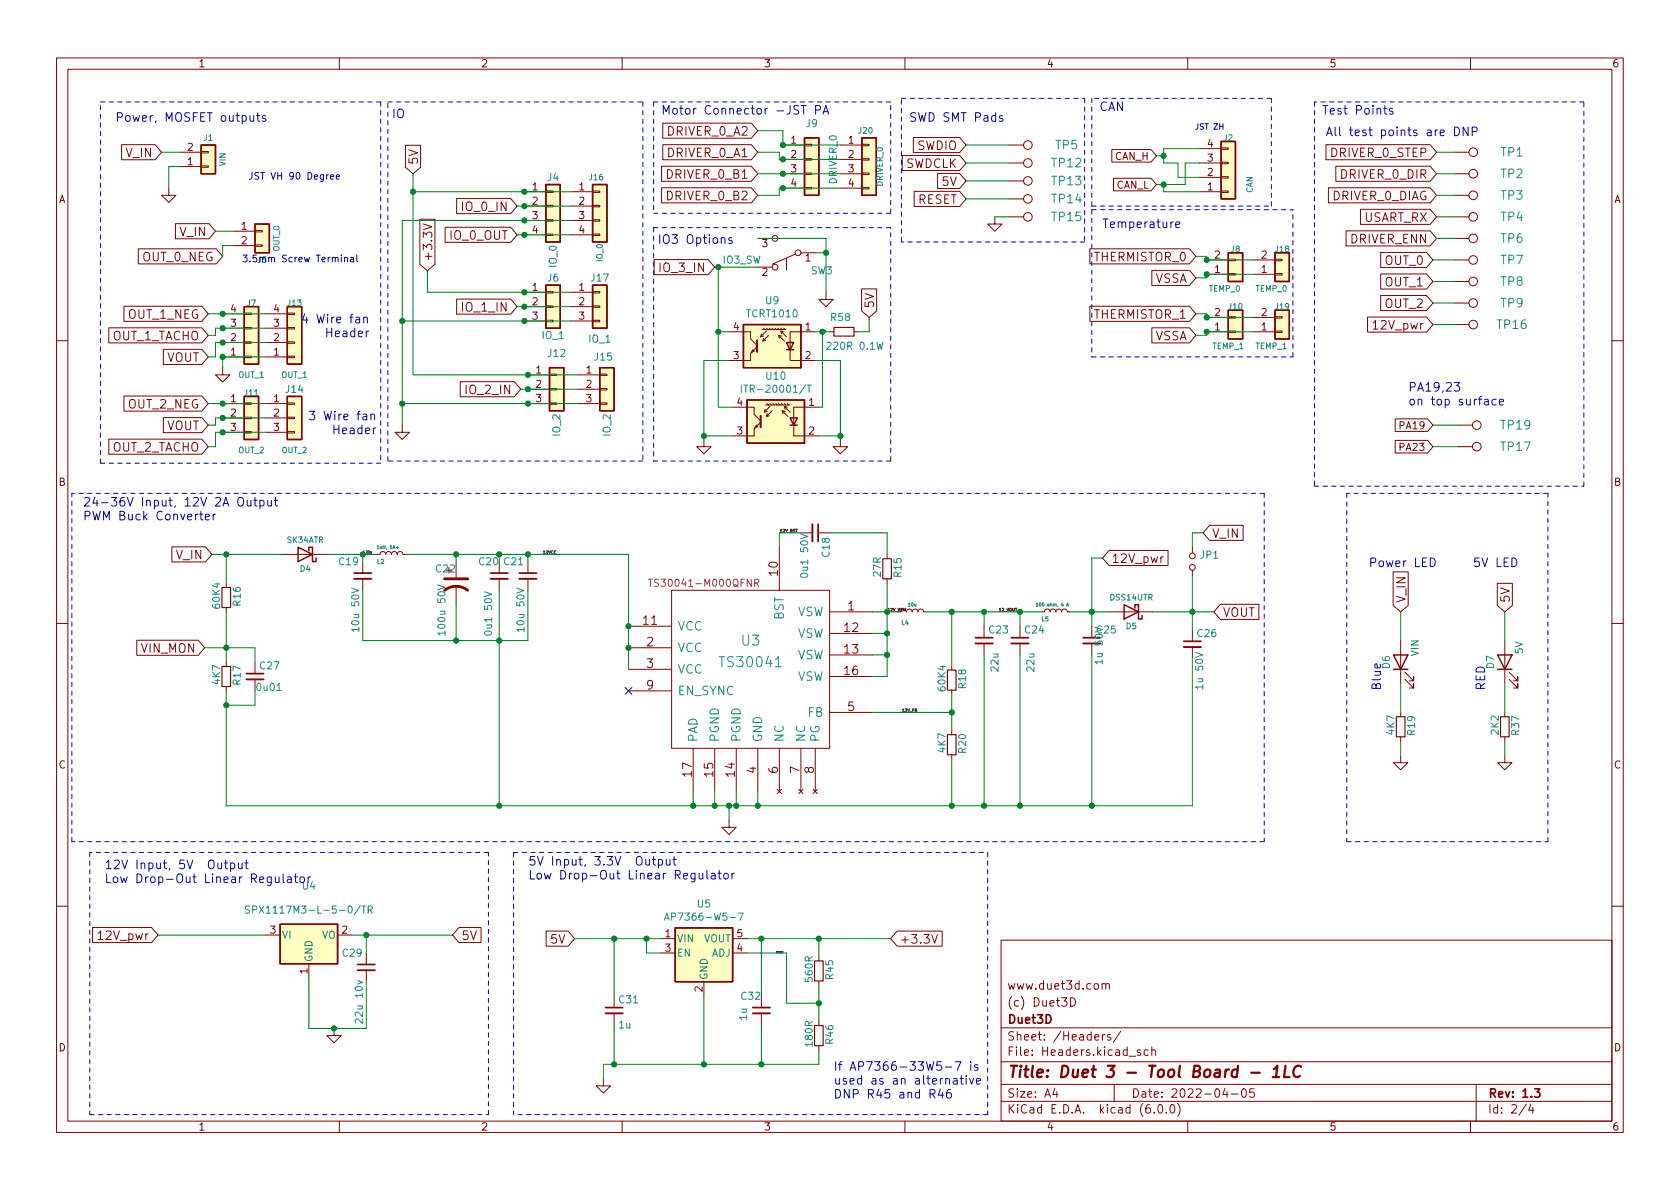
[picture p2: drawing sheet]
<svg xmlns="http://www.w3.org/2000/svg" width="297mm" height="210mm" viewBox="0 0 297 210" stroke-linecap="round" stroke-linejoin="round" font-family="sans-serif">
<g fill="none" stroke="#840000" stroke-width=".18">
<path d="M10 10.2h277v190.1h-277zM12 12.2h273v186.1h-273zM60 10.2v2M110 10.2v2M160 10.2v2M210 10.2v2M260 10.2v2M21.5 25.6h5.9l1.2 1.3-1.2 1.4h-5.9zM29.8 33.3v1.2h1.3l-1.3 1.3-1.2-1.3h1.2M31 39.6h6l1.1 1.3-1.1 1.3h-6zM31.7 29.5h3.9M31.7 26.9h3.9"/>
<path d="M35.6 26.8h1.2v.2h-1.2zM35.6 29.3h1.2v.3h-1.2zM71.7 25.7h2.7v3.9l-1.4 1.1-1.3-1.1zM74.2 38.8h2.7v7.9l-1.3 1.2-1.4-1.2zM74.8 39.6l1.6 .5-1.6 .5M80.7 35.1h9.6l1.1 1.3-1.1 1.4h-9.6zM92.7 33.9h3.8M92.7 36.4h3.8M92.7 39h3.8M96.5 38.9h1.3v.2h-1.3zM96.5 36.3h1.3v.3h-1.3zM96.5 33.8h1.3v.2h-1.3z"/>
<path d="M101 33.9h3.8M101 36.4h3.8M101 39h3.8M104.8 38.9h1.2v.2h-1.2zM104.8 36.3h1.2v.3h-1.2zM104.8 33.8h1.2v.2h-1.2zM117 29.4h15.8l1.2 1.3-1.2 1.4h-15.8zM117 33.2h15.8l1.2 1.3-1.2 1.4h-15.8zM117.2 25.6h15.6l1.2 1.3-1.2 1.4h-15.6zM117.2 21.8h15.6l1.2 1.3-1.2 1.3h-15.6zM138.4 30.7h3.8M138.4 25.6h3.8"/>
<path d="M138.4 28.2h3.8M138.4 33.3h3.8M142.2 33.1h1.3v.3h-1.3zM142.2 30.6h1.3v.3h-1.3zM142.2 28.1h1.3v.2h-1.3zM142.2 25.5h1.3v.3h-1.3zM148.6 30.7h3.8M148.6 25.6h3.8M148.6 28.2h3.8M148.6 33.3h3.8M152.4 33.1h1.3v.3h-1.3zM152.4 30.6h1.3v.3h-1.3z"/>
<path d="M152.4 28.1h1.3v.2h-1.3zM152.4 25.5h1.3v.3h-1.3zM159.5 27.5h10.2l1.1 1.3-1.1 1.4h-10.2zM161.5 24.3h8.2l1.1 1.3-1.1 1.4h-8.2zM161.6 33.8h8.1l1.1 1.4-1.1 1.3h-8.1zM165.8 30.7h3.9l1.1 1.3-1.1 1.3h-3.9zM175.9 38.3v1.3h1.3l-1.3 1.3-1.3-1.3h1.3M178.4 38.3h2.6M178.4 25.6h2.6M178.4 32h2.6M178.4 35.2h2.6M178.4 28.8h2.6"/>
<path d="M196.6 26.4h6.9l1 1.2-1 1.1h-6.9zM196.9 31.5h6.6l1 1.1-1 1.1h-6.6zM212.1 28.8h3.8M212.1 33.9h3.8M212.1 31.4h3.8M212.1 26.3h3.8M215.9 26.2h1.3v.2h-1.3zM215.9 28.7h1.3v.3h-1.3zM215.9 31.2h1.3v.3h-1.3zM215.9 33.8h1.3v.2h-1.3zM234.4 25.6h18.5l1.1 1.3-1.1 1.4h-18.5zM234.9 33.2h18l1.1 1.3-1.1 1.4h-18z"/>
<path d="M236.2 29.4h16.7l1.1 1.3-1.1 1.4h-16.7zM240.5 37h12.4l1.1 1.3-1.1 1.4h-12.4zM257.2 34.5h2.5M257.2 30.7h2.5M257.2 38.3h2.5M257.2 26.9h2.5M19.2 58h16.5l1.1 1.3-1.1 1.3h-16.5zM21.9 54.2h13.8l1.1 1.3-1.1 1.3h-13.8zM24.5 44h13.7l1.2 1.3-1.2 1.4h-13.7zM39.4 58h3.8M39.4 55.5h3.8M41.3 40.9h3.8"/>
<path d="M41.3 43.4h3.8M43.2 55.4h1.2v.2h-1.2zM43.2 57.9h1.2v.3h-1.2zM45.1 43.3h1.3v.3h-1.3zM45.1 40.8h1.3v.2h-1.3zM47 58h3.8M47 55.5h3.8M50.8 55.4h1.3v.2h-1.3zM50.8 57.9h1.3v.3h-1.3zM78.7 40.2h11.6l1.1 1.3-1.1 1.4h-11.6zM80.7 52.9h9.6l1.1 1.3-1.1 1.4h-9.6zM92.7 41.5h3.8"/>
<path d="M92.7 51.7h3.8M92.7 54.2h3.8M92.7 56.8h3.8M96.5 41.4h1.3v.3h-1.3zM96.5 56.6h1.3v.3h-1.3zM96.5 54.1h1.3v.3h-1.3zM96.5 51.6h1.3v.2h-1.3zM101 41.5h3.8M101 51.7h3.8M101 54.2h3.8M101 56.8h3.8M104.8 41.4h1.2v.3h-1.2z"/>
<path d="M104.8 56.6h1.2v.3h-1.2zM104.8 54.1h1.2v.3h-1.2zM104.8 51.6h1.2v.2h-1.2zM115.7 45.9h9.5l1.2 1.3-1.2 1.4h-9.5zM128.9 58.7h3.8v1.2l1.2 1.2M134 42.2h2.5M134 47.2h2.5M134.7 58.3h4.2M135 58l.3 .3M135 59.4l-.5 .2M135.5 58.5l-1 1.1 .1-.6M135.5 58l.3 .3"/>
<path d="M135.9 59.3l-1 1 .1-.5M136 58l.3 .3M136.5 58l.3 .3M137 58l.3 .3M137.5 58l.3 .3M137.7 59.3l.1 .5M138 58l.3 .3M138 58.5l.2 .5M138.2 59.4l-.5-.1 1 1M138.6 58.7l-.6-.2 1.1 1.1M138.6 58l.2 .3M139.1 45.7v2"/>
<path d="M140.6 45l-4.1 1.7M141.6 44.7h2.5M144.1 58.7h-4.4v5h4.4M146 51.7v1.3h1.3l-1.3 1.2-1.2-1.2h1.2M146.7 58.7h.7M151 58.7h.8M152.3 51.1h2.7v3.9l-1.3 1.1-1.4-1.1zM192.7 54.2h17.6l1.2 1.3-1.2 1.3h-17.6zM192.7 44h17.6l1.2 1.3-1.2 1.4h-17.6zM203.7 58h6.6l1.2 1.3-1.2 1.3h-6.6zM203.7 47.8h6.6l1.2 1.3-1.2 1.4h-6.6zM213.4 46h3.8"/>
<path d="M213.4 48.5h3.8M213.4 58.7h3.8M213.4 56.1h3.8M217.2 45.8h1.2v.3h-1.2zM217.2 48.4h1.2v.2h-1.2zM217.2 56h1.2v.3h-1.2zM217.2 58.5h1.2v.3h-1.2zM221.6 46h3.8M221.6 48.5h3.8M221.6 58.7h3.8M221.6 56.1h3.8M225.4 45.8h1.3v.3h-1.3z"/>
<path d="M225.4 48.4h1.3v.2h-1.3zM225.4 56h1.3v.3h-1.3zM225.4 58.5h1.3v.3h-1.3zM238 40.8h14.9l1.1 1.4-1.1 1.3h-14.9zM241.8 56.1h10.4l1.2 1.3-1.2 1.3h-10.4zM244.1 52.3h8.1l1.2 1.3-1.2 1.3h-8.1zM244.1 48.4h8.1l1.2 1.4-1.2 1.3h-8.1zM244.1 44.6h8.1l1.2 1.4-1.2 1.3h-8.1zM257.2 42.2h2.5M257.2 53.6h2.5M257.2 57.4h2.5M257.2 49.8h2.5"/>
<path d="M257.2 46h2.5M10 60.2h2M19.2 77.7h16.5l1.1 1.3-1.1 1.3h-16.5zM21.9 70h13.8l1.1 1.4-1.1 1.3h-13.8zM28.9 61.8h6.8l1.1 1.3-1.1 1.3h-6.8zM28.9 73.8h6.8l1.1 1.4-1.1 1.3h-6.8zM39.4 65v1.3h1.2l-1.2 1.3-1.3-1.3h1.3M39.4 71.4h3.8M39.4 73.9h3.8M39.4 76.4h3.8M39.4 63.1h3.8M39.4 60.6h3.8"/>
<path d="M43.2 76.3h1.2v.3h-1.2zM43.2 73.8h1.2v.2h-1.2zM43.2 71.2h1.2v.3h-1.2zM43.2 60.4h1.2v.3h-1.2zM43.2 63h1.2v.2h-1.2zM47 71.4h3.8M47 73.9h3.8M47 76.4h3.8M47 63.1h3.8M47 60.6h3.8M50.8 76.3h1.3v.3h-1.3zM50.8 73.8h1.3v.2h-1.3z"/>
<path d="M50.8 71.2h1.3v.3h-1.3zM50.8 60.4h1.3v.3h-1.3zM50.8 63h1.3v.2h-1.3zM71.1 75.2v1.2h1.3l-1.3 1.3-1.3-1.3h1.3M81.4 67.5h9.5l1.2 1.3-1.2 1.4h-9.5zM93.3 71.4h3.9M93.3 66.3h3.9M93.3 68.8h3.9M97.2 71.2h1.2v.3h-1.2zM97.2 68.7h1.2v.3h-1.2zM97.2 66.2h1.2v.2h-1.2zM102.2 71.4h3.8"/>
<path d="M102.2 66.3h3.8M102.2 68.8h3.8M106 71.2h1.3v.3h-1.3zM106 68.7h1.3v.3h-1.3zM106 66.2h1.3v.2h-1.3zM124.5 77.7v1.3h1.2l-1.2 1.3-1.3-1.3h1.3M129.5 72h3.8v1.3l1.2 1.1M133.1 61.8l.2 .3-.5 .3zM133.7 75.2l.3 .2-.5 .3zM133.9 61.3l-1.2 1.2v1.2h-3.8M134.5 74.7l-1.2 1.1v1.3h-3.8M135.4 71.6h4.2"/>
<path d="M135.4 60.2l-.5 .1M135.6 71.4l.3 .2M135.6 72.8l-.5 .1M136 73.5l-.5 .2M136.1 71.9l-1 1 .2-.5M136.1 71.4l.3 .2M136.5 72.6l-1 1.1 .1-.6M136.7 71.4l.2 .2M137.2 71.4l.2 .2M137.7 71.4l.2 .2M138.2 71.4l.2 .2M138.3 72.6l.1 .5"/>
<path d="M138.7 71.4l.2 .2M138.7 71.9l.1 .5M138.8 72.8l-.5-.2 1 1.1M139.2 72l-.5-.1 1 1M139.2 71.4l.2 .2M144.8 72h-4.5v5.1h4.5M148.6 77.7v1.3h1.3l-1.3 1.3-1.3-1.3h1.3M246.7 77.9h5.7l1 1.1-1 1.1h-5.7zM246.7 74.1h5.7l1 1.1-1 1.1h-5.7zM257.8 75.2h2.5M257.8 79h2.5M285 60.2h2"/>
<path d="M30.4 96.7h5.9l1.2 1.3-1.2 1.4h-5.9zM50.2 98h7.6M64.1 99.3v2M66.7 98h.5l.1-.3 .4-.2 .3 .2 .2 .3 .1-.3 .3-.2 .4 .1 .2 .4 .2-.4 .5-.1 .2 .2 .1 .3 .2-.3 .3-.2 .4 .2 .1 .3h.6M80.6 99.3v2.8M88.3 99.3v2M93.3 99.3v2M137.8 96.8v7.6M141.6 94.2h2M144.7 94.2h2M156.8 98v.8M196.1 97.3h10.4v2.7h-10.4l-1.2-1.3z"/>
<path d="M205.7 98.5h-.3l-.1 .2M210.8 96.8v1M213.9 92.9h5.9v2.7h-5.9l-1.2-1.4zM10 110.2h2M24.2 113.2h10.9l1.1 1.3-1.1 1.4h-10.9zM40 103.1v.8M40 107.4v.8M40 117.1v.8M45.1 117.1v2M64.1 102.4v2M80.6 103.6v3.3M88.3 102.4v2"/>
<path d="M93.3 102.4v2M111.1 110.7h7.6M111.1 114.5h7.6M111.1 118.4h7.6M118.7 104.4h28v27.9h-28zM146.7 108.2h7.6M146.7 112h7.6M146.7 115.8h7.6M146.7 119.6h7.6M156.8 102.4v.7M160.3 108.2l.1-.3 .3-.2 .4 .1 .2 .4 .2-.4 .4-.1 .3 .2 .1 .3 .2-.4 .3-.1 .4 .1 .1 .4h.5M168.3 117.7v.8"/>
<path d="M174 110.7v2.1M174 113.8v2M180.3 110.7v2.1M180.3 113.8v2M184.1 108.2h.6l.1-.4 .4-.1 .3 .1 .2 .4 .1-.3 .3-.2 .4 .1 .2 .4 .2-.4 .4-.1 .3 .2 .1 .3 .2-.4 .3-.1 .4 .1 .1 .4h.5M193 110.7v2.1M193 113.8v2M196.2 108.2h7.6M210.8 100.8v1M210.8 111.4v2M210.8 114.4v2.1M215.8 106.9h6.8v2.6h-6.8l-1.2-1.3z"/>
<path d="M246.3 101.1h2.7v6l-1.4 1.1-1.3-1.1zM247.6 113.3v7.6M248.4 118.9l1.5 1.5v-.8v.8h-.7M264.7 103.2h2.7v3.9l-1.3 1.1-1.4-1.1zM266.1 113.3v7.6M266.8 118.9l1.6 1.5v-.8v.8h-.8M285 110.2h2M40 121.4v.8M45.1 120.1v2.1M111.1 122.2h7.6M122.6 132.3v7.6M126.4 132.3v7.6"/>
<path d="M130.2 132.3v7.6M134 132.3v7.6M137.4 139.6l.8 .7M137.8 132.3v7.6M138.2 139.6l-.8 .7M141.2 139.6l.8 .7M141.6 132.3v7.6M142 139.6l-.8 .7M143.8 139.6l.7 .7M144.1 132.3v7.6M144.5 139.6l-.7 .7M146.7 126h7.6"/>
<path d="M168.3 122v.8M168.3 129.2v.7M168.3 133.5v.7M247.6 133.6v1.3h1.3l-1.3 1.2-1.2-1.2h1.2M247.6 126v.7M247.6 130.3v.8M248.4 120.1l1.5 1.6v-.8v.8h-.7M266.1 133.6v1.3h1.2l-1.2 1.2-1.3-1.2h1.3M266.1 126v.7M266.1 130.3v.8M266.8 120.1l1.6 1.6v-.8v.8h-.8M128.9 145v1.3h1.3l-1.3 1.3-1.3-1.3h1.3"/>
<path d="M10 160.2h2M16.4 164h10.4l1.1 1.3-1.1 1.4h-10.4zM47 165.3h2.5M54.6 170.4v2.6M59.7 165.3h2.5M64.8 168.5v2.1M64.8 171.6v2M81.2 164h3.9v2.7h-3.9l-1.2-1.4zM96.6 164.6h3.9l1.1 1.4-1.1 1.3h-3.9zM108.6 176.1v2.1M108.6 179.2v2M116.8 166h2.6"/>
<path d="M116.8 168.5h2.6M124.5 173.6v2.5M129.5 166h2.6M129.5 168.5h2.6M134.6 176.1v2.1M134.6 179.2v2M144.8 169.2v.7M144.8 173.5v.7M158.6 164.6h8v2.7h-8l-1.1-1.3zM164.7 165.3l.5 1.5 .6-1.5M177 166.3h108v32h-108zM189.3 176.4a.76 .76 0 0 1 .9 .8 .76 .76 0 0 1-.9 .7z"/>
<path d="M194.9 174.1l.2-.2 .3 .1 .1 .9M194.9 173.9v1M195.5 174.1l.2-.2 .4 .1v.9M285 160.2h2M59.1 181.9v1.2h1.2l-1.2 1.3-1.3-1.3h1.3M60 198.3v2M106.7 190.7v1.3h1.2l-1.2 1.3-1.3-1.3h1.3M110 198.3v2M144.8 180.6v.8M144.8 184.9v.8M160 198.3v2M177 194.8h108"/>
<path d="M177 191.8h108M177 187.8h108M177 181.8h108M186.5 192.5l-.4 1h1M186.9 193v1M194.9 182.9v1M195.4 182.9l-.3 .1-.2 .2M196.4 183l-.4-.1-.2 .2 .1 .3 .5 .1v.4h-.6M197 191.8v3M198.1 182.4l-1.2 1.9M201.6 185.7l-.3-.1-.2 .2v.3l.5 .1v.4h-.5M203 185.7l-.4-.1-.3 .3v.4l.1 .3h.6"/>
<path d="M203.6 185.8l.3-.2 .3 .1 .1 .9M203.6 185.1v1.5M204.1 196.7v.1M204.9 195.4l.2-.1a.81 .81 0 0 1 .6 .7 .81 .81 0 0 1-.3 .8h-.2a.81 .81 0 0 1-.6-.6 .81 .81 0 0 1 .3-.8zM206.2 196.7v.1M207.1 195.4l.1-.1a.81 .81 0 0 1 .6 .7 .81 .81 0 0 1-.3 .8h-.1a.81 .81 0 0 1-.6-.6 .81 .81 0 0 1 .3-.8zM208.2 195.1a1.72 1.72 0 0 1 0 2.3M210 198.3v2M216.6 192.5l-.4 1h.9M216.9 193v1M217.7 193.5h1.2M219.7 192.6l.2-.1a.81 .81 0 0 1 .5 .7 .81 .81 0 0 1-.3 .8h-.1a.81 .81 0 0 1-.6-.6 .81 .81 0 0 1 .3-.8z"/>
<path d="M221.7 192.5h-.7l-.1 .7 .2-.1 .5 .1 .2 .2-.1 .5-.2 .1-.6-.1M260 198.3v2M261 191.8v6.5M269.9 195.3l-1.3 1.9M270.6 195.3l-.3 1h.9M271 195.8v1"/>
<circle cx="181.7" cy="38.3" r=".76"/>
<circle cx="181.7" cy="32" r=".76"/>
<circle cx="181.7" cy="35.2" r=".76"/>
<circle cx="181.7" cy="28.8" r=".76"/>
<circle cx="181.7" cy="25.6" r=".76"/>
<circle cx="260.5" cy="38.3" r=".76"/>
<circle cx="260.5" cy="30.7" r=".76"/>
<circle cx="260.5" cy="26.9" r=".76"/>
<circle cx="260.5" cy="34.5" r=".76"/>
<circle cx="137" cy="42.2" r=".51"/>
<circle cx="137" cy="47.2" r=".51"/>
<circle cx="141.1" cy="44.7" r=".51"/>
<circle cx="260.5" cy="53.6" r=".76"/>
<circle cx="260.5" cy="46" r=".76"/>
<circle cx="260.5" cy="42.2" r=".76"/>
<circle cx="260.5" cy="49.8" r=".76"/>
<circle cx="260.5" cy="57.4" r=".76"/>
<circle cx="261.1" cy="79" r=".76"/>
<circle cx="261.1" cy="75.2" r=".76"/>
<circle cx="210.8" cy="98.3" r=".51"/>
<circle cx="210.8" cy="100.3" r=".51"/>
</g>
<g fill="none" stroke="#840000" stroke-width=".3">
<path d="M144.7 92.7v3.1M43.6 119.1h3M62.6 101.3h3.1M86.7 101.3h3.1M91.8 101.3h3.1M172.5 112.8h3M178.8 112.8h3.1M191.5 112.8h3.1M209.3 113.4h3M63.2 170.6h3.1M107.1 178.2h3M133.1 178.2h3"/>
<path d="M271.3 192.5h1l-.5 .6 .4 .1v.7l-.2 .1h-.4l-.3-.1"/>
</g>
<path d="M221.2 189.7h1.6M225 190.5h1.2M225.2 189l.7-.5-.3 2M227.3 188.5l-.3 2h1M230 188.7a.88 .88 0 0 0-1-.1 .88 .88 0 0 0-.3 1 .69 .69 0 0 0 .3 .8 .69 .69 0 0 0 .8-.1" fill="none" stroke="#840000" stroke-width=".4"/>
<path d="M143.6 92.7v3.1M62.6 102.4h3.1M86.7 102.4h3.1M91.8 102.4h3.1M172.5 113.8h3M178.8 113.8h3.1M191.5 113.8h3.1M209.3 114.4h3M43.6 120.1h3M63.2 171.6h3.1M107.1 179.2h3M133.1 179.2h3" fill="none" stroke="#840000" stroke-width=".33"/>
<g fill="none" stroke="#008484" stroke-width=".18">
<path d="M131.1 68.1v1.3M131.5 68.1h.7M142.7 68.1h.7M143.1 68.1v1.3M66.7 96.6l.1-.1v.5M66.7 97h.3M70 96.8h.5M141.5 94.4l1.3 .5-1.3 .4M62.2 104l1.2 .4-1.2 .5M77.4 103.4l1.3 .5-1.3 .4M78.7 112h-1.3l.4 .3M78.7 111.6v.7"/>
<path d="M85.7 104.6l1.2 .5-1.2 .4M91.4 104l1.2 .4-1.2 .5M137.1 117.9h1M183.2 106.8l.2-.2v.6M183.2 107.2h.3M188.6 107.2l.2-.6 .2 .6M188.6 107h.3M44.1 160.3l-.5-.1-.1 .1v.4l.5 .2 .1 .3-.2 .3-.5-.1M44.7 160.9l.6-.1 .1-.2-.1-.3-.6-.1v1.3M63.2 173.4l.9 .3-.9 .3M64 160.2h.7M64.3 160.2v1.3"/>
<path d="M65.1 160.9l.6-.1 .1-.2v-.3l-.7-.1v1.3M65.4 160.9l.4 .6M117.5 162.7l.4-1.2 .4 1.2M117.6 162.4h.6M130.5 161.5h.9l-.6 1.2"/>
</g>
<g fill="#ffffc2" stroke="#ffffc2" stroke-width=".18">
<path d="M50.8 70.1h2.5v7.6h-2.5z"/>
<path d="M225.4 44.7h2.6v5.1h-2.6z"/>
<path d="M43.2 70.1h2.5v7.6h-2.5z"/>
<path d="M132.1 70.7h10.1v7.7h-10.1z"/>
<path d="M131.4 57.4h10.2v7.6h-10.2z"/>
<path d="M152.4 24.4h2.5v10.1h-2.5z"/>
<path d="M45.1 39.6h2.5v5.1h-2.5z"/>
<path d="M35.6 25.6h2.5v5.1h-2.5z"/>
<path d="M50.8 54.2h2.5v10.2h-2.5z"/>
<path d="M43.2 54.2h2.5v10.2h-2.5z"/>
<path d="M142.2 24.4h2.6v10.1h-2.6z"/>
<path d="M119.4 164.1h10.1v9.5h-10.1z"/>
<path d="M49.5 163.4h10.2v7h-10.2z"/>
<path d="M215.9 25h2.5v10.2h-2.5z"/>
<path d="M96.5 32.6h2.6v10.2h-2.6z"/>
<path d="M104.8 32.6h2.5v10.2h-2.5z"/>
<path d="M104.8 50.4h2.5v7.6h-2.5z"/>
<path d="M217.2 44.7h2.5v5.1h-2.5z"/>
<path d="M225.4 54.9h2.6v5h-2.6z"/>
<path d="M96.5 50.4h2.6v7.6h-2.6z"/>
<path d="M106 65h2.6v7.6h-2.6z"/>
<path d="M217.2 54.9h2.5v5h-2.5z"/>
<path d="M97.2 65h2.5v7.6h-2.5z"/>
</g>
<g fill="none" stroke="#840000" stroke-width=".25">
<path d="M35.6 25.6h2.5v5.1h-2.5zM45.1 39.6h2.5v5.1h-2.5zM96.5 32.6h2.6v10.2h-2.6zM104.8 32.6h2.5v10.2h-2.5zM142.2 24.4h2.6v10.1h-2.6zM152.4 24.4h2.5v10.1h-2.5zM215.9 25h2.5v10.2h-2.5zM43.2 54.2h2.5v10.2h-2.5zM50.8 54.2h2.5v10.2h-2.5zM96.5 50.4h2.6v7.6h-2.6zM104.8 50.4h2.5v7.6h-2.5zM131.4 57.4h10.2v7.6h-10.2z"/>
<path d="M217.2 44.7h2.5v5.1h-2.5zM217.2 54.9h2.5v5h-2.5zM225.4 44.7h2.6v5.1h-2.6zM225.4 54.9h2.6v5h-2.6zM43.2 70.1h2.5v7.6h-2.5zM50.8 70.1h2.5v7.6h-2.5zM97.2 65h2.5v7.6h-2.5zM106 65h2.6v7.6h-2.6zM132.1 70.7h10.1v7.7h-10.1zM139.1 60.6h1.2l-.6 1.2zM139.1 61.8h1.2M139.7 73.9h1.3l-.7 1.3z"/>
<path d="M139.7 75.2h1.3M52.7 96.8l2.5 1.2-2.5 1.3zM54.6 97.4v-.6h.6v2.5h.7v-.6M198.8 106.9l2.5 1.3-2.5 1.3zM200.7 107.6v-.7h.6v2.6h.6v-.7M246.4 115.8h2.5l-1.3 2.6zM246.4 118.4h2.5M264.8 115.8h2.5l-1.2 2.6zM264.8 118.4h2.5M49.5 163.4h10.2v7h-10.2zM119.4 164.1h10.1v9.5h-10.1z"/>
</g>
<path d="M133.9 60.2v2M134.5 73.5v2.1" fill="none" stroke="#840000" stroke-width=".36"/>
<path d="M147.4 57.9h3.6v1.5h-3.6zM156.1 98.8h1.5v3.6h-1.5zM39.2 103.9h1.6v3.5h-1.6zM39.2 117.9h1.6v3.5h-1.6zM167.5 118.5h1.5v3.5h-1.5zM167.5 129.9h1.5v3.6h-1.5zM246.9 126.7h1.5v3.6h-1.5zM265.3 126.7h1.5v3.6h-1.5zM144 169.9h1.5v3.6h-1.5zM144 181.4h1.5v3.5h-1.5z" fill="none" stroke="#840000" stroke-width=".2"/>
<path d="M114.6 102.4h.8M115 102.4v1.3M133.4 103.1l.6-.1 .2-.2-.1-.3-.7-.1v1.3M133.7 103.1l.5 .6" fill="none" stroke="#840084" stroke-width=".18"/>
<path d="M78.6 104.4a3.3 3.3 0 0 1 4.1 0M78.6 102.4h4.1" fill="none" stroke="#840000" stroke-width=".51"/>
<path d="M145.9 58.4v.2M65.5 97.6h.2v.3M138.4 168.3v.2" fill="none" stroke="#000" stroke-width=".18"/>
<g fill="none" stroke="#0000c2" stroke-width=".18">
<path d="M45.6 19.9v1.3l.3 .3M141.7 18.7h.8M142.1 18.7v1.5M144.2 19.5l.7-.1 .2-.2-.1-.4-.2-.1h-.6v1.5M145.7 19.7h.7M244.6 19.2h.6M244.9 18.7v1.3l.3 .2M246.2 19.2h-.3l-.2 .2v.2l.5 .1v.4h-.5M44.2 20.4l.1 1 .3 .1 .3-.2M44.6 30.5l-.1 1-.4 .2M44.9 20.4v1.1M45.4 20.4h.5"/>
<path d="M45.8 30.6l-.5-.1-.2 .2 .1 .3 .5 .2v.4l-.2 .1-.4-.1M47 20.5l-.4-.1-.2 .3v.2l.6 .1v.4h-.6M145.5 20.2l.5-1.5 .5 1.5M177.3 20.5l-.4-.1-.2 .3 .1 .2 .5 .1v.4h-.6M207.9 39.7l.7-.1-.1-.3-.4-.1-.2 .3 .1 .7h.5M257.2 22.5a.77 .77 0 0 1 .9 .7 .77 .77 0 0 1-.9 .8zM259.6 22.5v1.5l-.9-1.5v1.5M260.3 23.3l.7-.1 .2-.2-.1-.4-.2-.1h-.6v1.5M43 45.1h.7l-.4 .5 .3 .1v.5l-.1 .1-.5-.1M44.2 46.2v.1M45.3 45.1h-.5l-.1 .6 .2-.1h.4l.1 .2-.1 .4-.1 .1-.5-.1M53.9 55.5l-.4 1.1h.9"/>
<path d="M54.2 56.1v1M63.1 45.1v1l.2 .2M129.4 42.1l-.3-.1-.3 .2 .1 .3 .5 .1v.4h-.6M54.7 72.7h.9l-.5 .6 .5 .1v.7l-.2 .1h-.5l-.2-.1M257.1 67.6h1l-.5 .6 .4 .2v.6l-.2 .2h-.5l-.2-.2M262.5 70.7h.6v.9M263.1 71h-.5a.3 .3 0 0 0-.2 .3 .3 .3 0 0 0 .2 .3l.5-.1M264.5 70.7l-.4-.1-.3 .3v.4l.1 .2h.6M265.1 71.1l.7-.1v-.3l-.5-.1-.2 .2 .1 .7h.6M35.3 90.9h.6M35.5 90.4v1.3l.4 .2M36.3 91.4l.7-.1v-.3l-.5-.1-.2 .2 .1 .8h.6"/>
<path d="M37.7 90.9v1M38.1 90.9l-.3 .1-.1 .2M42.3 88a.51 .51 0 0 1 .5 0 .51 .51 0 0 1 .3 .5v.5a.51 .51 0 0 1-.6 .5 .51 .51 0 0 1-.5-.5v-.5zM43.7 88.5l.1 .9 .3 .1 .3-.2M44.4 88.5v1M44.9 88.5h.6M45.1 88v1.3l.4 .2M46 88.5h.4l.3 .3v.4l-.2 .2h-.5M46 88.5v1.5M47.3 88.5l.1 .9 .4 .1 .2-.2M48 88.5v1M48.5 88.5h.6"/>
<path d="M48.7 88v1.3l.4 .2M252.9 98.7a.77 .77 0 0 1 .9 .7 .77 .77 0 0 1-.9 .8zM39.7 152.6h.6M39.9 152.1v1.3l.4 .2M40.8 152.7l.4-.1 .3 .3v.4l-.1 .2h-.6M40.8 152.6v1.5M42.1 152.6l.1 .9 .4 .1 .2-.1M42.8 152.6v1M43.3 152.6h.6M43.5 152.1v1.3l.4 .2M48.7 155.1l.1 .9 .3 .1 .2-.2M49.3 155.1v1"/>
<path d="M50.1 154.5v1.4l.2 .2M50.9 155.1h.5l.1 1M51.5 155.4l-.5 .1a.3 .3 0 0 0-.2 .3 .3 .3 0 0 0 .2 .3l.5-.1M52 155.1h.6M52.2 154.5v1.4l.4 .2M53.1 155.2l.2-.1 .5 .1v.6l-.1 .2-.4 .1-.2-.2zM54.5 155.1v1M54.9 155.1h-.3l-.1 .2M115.3 152h.6M115.6 151.5v1.3l.3 .2M116.4 152h.5l.3 .3v.4l-.2 .2h-.6M116.4 152v1.5"/>
<path d="M117.8 152l.1 .9 .3 .1 .3-.2M118.5 152v1M119 152h.5M119.2 151.5v1.3l.3 .2M123.6 154.4l.1 1h.3l.3-.1M124.3 154.4v1M125 153.9v1.3l.2 .2M125.8 154.5h.6v.9M126.4 154.8l-.5 .1a.3 .3 0 0 0-.2 .2 .3 .3 0 0 0 .2 .3h.5M126.9 154.4h.6M127.2 153.9v1.3l.3 .2M128 154.6l.3-.2 .4 .2 .1 .5-.2 .3h-.3l-.3-.1z"/>
<path d="M129.4 154.4v1M129.9 154.4l-.3 .1-.2 .2M166.3 192.6l-.4 1.1h.9M166.6 193.2v1M167.1 188.7h1.2M168.1 192.6a.6 .6 0 0 0-.7 .7v.6l.1 .2 .4 .1 .3-.2v-.5l-.1-.2-.5-.1-.2 .3M168.6 190.8h.6v.9M168.9 187.7h1l-.7 1.6M169.2 191.1h-.5a.3 .3 0 0 0-.2 .3 .3 .3 0 0 0 .2 .3l.5-.1M169.7 190.7h.6M170 190.2v1.3l.3 .2M170.8 190.2v.1"/>
<path d="M170.8 190.7v1M171.4 190.7l.4 1 .3-1M171.6 187.7v.2M171.6 188.3v1M172.7 191.2l.7-.1-.1-.3-.4-.1-.2 .2v.7h.6M172.9 188.3h-.4l-.2 .2 .1 .2 .5 .1v.4h-.6"/>
</g>
<g fill="none" stroke="#0000c2" stroke-width=".18" stroke-dasharray=".8 .8">
<path d="M17.8 18h49.5M67.3 18v63.9M68.6 18h45.1M113.7 18v63.5M115.6 18v19.7M157.5 18h-41.9M159.4 17.4h32.4M191.8 17.4v25.4M193 17.4v19M224.8 17.4h-31.8M232.4 18v68M280 18h-47.6"/>
<path d="M115.6 37.7h41.9M157.5 37.7v-19.7M193 37.1v26M193 36.4h31.8M193 37.1h35.6M224.8 36.4v-19M115.6 40.3v41.2M157.5 40.3h-41.9M159.4 42.8v-25.4M191.8 42.8h-32.4M193 63.1h35.6M228.6 63.1v-26"/>
<path d="M17.8 81.9v-63.9M67.3 81.9h-49.5M68.6 81.5v-63.5M113.7 81.5h-45.1M115.6 81.5h41.9M157.5 81.5v-41.2M223.5 87.2h-210.8M223.5 87.2v61.6M232.4 86h47.6M238.1 87.2v61.6M273.7 87.2h-35.6M280 86v-68"/>
<path d="M12.7 148.8v-61.6M15.9 150.7v46.4M86.4 150.7h-70.5M90.8 150.7v46.4M90.8 150.7h83.8M174.6 150.7v46.4M223.5 148.8h-210.8M238.1 148.8h35.6M273.7 148.8v-61.6M15.9 197.1h70.5M86.4 197.1v-46.4M174.6 197.1h-83.8"/>
</g>
<g fill="none" stroke="#008400" stroke-width=".18">
<path d="M28.6 26.9h3.1M31.7 29.5h-1.9v3.8M73 33.9h28M73 30.7v35.6h29.2M91.4 36.4h9.6M101 39h-29.9v36.2M134 26.9h3.8v1.3h10.8M134 23.1h4.4v2.5h10.2M134 30.7h14.6M148.6 33.3h-10.8v1.2h-3.8M170.8 28.8h7.6M170.8 25.6h7.6"/>
<path d="M170.8 35.2h7.6M170.8 32h7.6M175.9 38.3h2.5M204.5 27.6h1.2M205.7 32.6v1.3h6.4M212.1 28.8h-2.6v3.8h-5M212.1 26.3h-6.4v2.5h2.6v2.6h3.8M254 26.9h3.2M254 38.3h3.2M254 30.7h3.2M254 34.5h3.2M36.8 55.5h10.2"/>
<path d="M38.1 40.9h3.2M41.3 43.4h-1.9v1.9M47 58h-8.9v1.3h-1.3M71.1 56.8h29.9M75.6 47.9v3.8h25.4M91.4 54.2h9.6M91.4 41.5h9.6M126.4 47.2h7.6M127 58.7h1.9M127 47.2v24.8h2.5M134 42.2h12v9.5M144.1 58.7h2.6"/>
<path d="M144.1 44.7h1.9M145.4 58.7v13.3h-.6M153.7 56.1v2.6h-1.9M211.5 55.5h1.9v.6h8.2M211.5 45.3h1.9v.7h8.2M221.6 58.7h-8.2v.6h-1.9M221.6 48.5h-8.2v.6h-1.9M253.4 49.8h3.8M253.4 53.6h3.8M253.4 46h3.8M253.4 57.4h3.8M254 42.2h3.2"/>
<path d="M36.8 71.4h10.2M47 73.9h-8.9v1.3h-1.3M47 76.4h-8.9v2.6h-1.3M47 60.6h-8.9v2.5h-1.3M47 63.1h-7.6v1.9M71.1 71.4h31.1M92.1 68.8h10.1M124.5 77.1h5M128.9 63.7h-4.4v14M144.1 63.7h4.5v14M144.8 77.1h3.8M253.4 75.2h4.4"/>
<path d="M253.4 79h4.4M37.5 98h12.7M40 98v5.1M57.8 98h8.9M64.1 98v1.3M71.8 98h39.3v20.4M80.6 98v1.3M93.3 98v1.3M141.6 94.2h-3.8v2.6M146.7 94.2h10.1v3.8M194.9 98.7h-1.9v12M212.7 94.2h-1.9v2.6"/>
<path d="M36.2 114.5h8.9v2.6M40 108.2v8.9M64.1 104.4v8.9h29.2v-8.9M80.6 106.9v6.4M88.3 104.4v38.1M154.3 112h2.5M154.3 108.2h4.4M154.3 115.8h2.5M156.8 103.1v16.5h-2.5M163.8 108.2h20.3M168.3 108.2v9.5M174 108.2v2.5"/>
<path d="M174 115.8v26.7M180.3 108.2v2.5M180.3 115.8v26.7M189.2 108.2h7M193 115.8v26.7M203.8 108.2h10.8M210.8 116.5v26h-170.8v-20.3M210.8 101.8v9.6M247.6 108.2v5.1M266.1 108.2v5.1M45.1 122.2v2.5h-5.1M122.6 139.9v2.6"/>
<path d="M126.4 139.9v2.6M130.2 139.9v2.6M134 139.9v2.6M154.3 126h14M168.3 122.8v6.4M168.3 134.2v8.3M247.6 120.9v5.1M247.6 131.1v2.5M266.1 120.9v5.1M266.1 131.1v2.5M128.9 142.5v2.5M27.9 165.3h19.1"/>
<path d="M54.6 173v8.9h10.2v-8.3M62.2 165.3h17.8M64.8 165.3v3.2M101.6 166h15.2M108.6 166v10.1M114.3 166v2.5h2.5M124.5 176.1v12.1M132.1 166h25.4M132.1 168.5h7v8.9h5.7M134.6 166v10.1M144.8 166v3.2M144.8 174.2v6.4"/>
<path d="M108.6 181.2v7M134.6 181.2v7M144.8 185.7v2.5h-38.1v2.5"/>
</g>
<path d="M110.5 121.6l1.2 1.2M111.7 121.6l-1.2 1.2" fill="none" stroke="#000084" stroke-width=".18"/>
<g fill="#008400" stroke="#008400" stroke-width=".18">
<circle cx="93.3" cy="98" r=".46"/>
<circle cx="111.1" cy="114.5" r=".46"/>
<circle cx="130.2" cy="142.5" r=".46"/>
<circle cx="134" cy="142.5" r=".46"/>
<circle cx="126.4" cy="142.5" r=".46"/>
<circle cx="128.9" cy="142.5" r=".46"/>
<circle cx="88.3" cy="142.5" r=".46"/>
<circle cx="108.6" cy="166" r=".46"/>
<circle cx="64.8" cy="165.3" r=".46"/>
<circle cx="80.6" cy="113.3" r=".46"/>
<circle cx="88.3" cy="113.3" r=".46"/>
<circle cx="88.3" cy="98" r=".46"/>
<circle cx="114.3" cy="166" r=".46"/>
<circle cx="122.6" cy="142.5" r=".46"/>
<circle cx="59.1" cy="181.9" r=".46"/>
<circle cx="144.8" cy="166" r=".46"/>
<circle cx="134.6" cy="166" r=".46"/>
<circle cx="124.5" cy="188.2" r=".46"/>
<circle cx="134.6" cy="188.2" r=".46"/>
<circle cx="144.8" cy="177.4" r=".46"/>
<circle cx="108.6" cy="188.2" r=".46"/>
<circle cx="180.3" cy="108.2" r=".46"/>
<circle cx="156.8" cy="112" r=".46"/>
<circle cx="168.3" cy="108.2" r=".46"/>
<circle cx="156.8" cy="115.8" r=".46"/>
<circle cx="193" cy="108.2" r=".46"/>
<circle cx="168.3" cy="142.5" r=".46"/>
<circle cx="168.3" cy="126" r=".46"/>
<circle cx="180.3" cy="142.5" r=".46"/>
<circle cx="174" cy="142.5" r=".46"/>
<circle cx="193" cy="142.5" r=".46"/>
<circle cx="174" cy="108.2" r=".46"/>
<circle cx="210.8" cy="108.2" r=".46"/>
<circle cx="213.4" cy="58.7" r=".46"/>
<circle cx="213.4" cy="56.1" r=".46"/>
<circle cx="213.4" cy="46" r=".46"/>
<circle cx="213.4" cy="48.5" r=".46"/>
<circle cx="205.7" cy="32.6" r=".46"/>
<circle cx="92.7" cy="41.5" r=".46"/>
<circle cx="92.7" cy="36.4" r=".46"/>
<circle cx="92.7" cy="39" r=".46"/>
<circle cx="92.7" cy="33.9" r=".46"/>
<circle cx="40" cy="98" r=".46"/>
<circle cx="64.1" cy="98" r=".46"/>
<circle cx="111.1" cy="110.7" r=".46"/>
<circle cx="80.6" cy="98" r=".46"/>
<circle cx="40" cy="114.5" r=".46"/>
<circle cx="39.4" cy="71.4" r=".46"/>
<circle cx="39.4" cy="73.9" r=".46"/>
<circle cx="40" cy="124.7" r=".46"/>
<circle cx="39.4" cy="76.4" r=".46"/>
<circle cx="39.4" cy="58" r=".46"/>
<circle cx="39.4" cy="55.5" r=".46"/>
<circle cx="39.4" cy="60.6" r=".46"/>
<circle cx="39.4" cy="63.1" r=".46"/>
<circle cx="73" cy="33.9" r=".46"/>
<circle cx="71.1" cy="56.8" r=".46"/>
<circle cx="71.1" cy="71.4" r=".46"/>
<circle cx="93.3" cy="71.4" r=".46"/>
<circle cx="93.3" cy="66.3" r=".46"/>
<circle cx="93.3" cy="68.8" r=".46"/>
<circle cx="92.7" cy="54.2" r=".46"/>
<circle cx="92.7" cy="51.7" r=".46"/>
<circle cx="92.7" cy="56.8" r=".46"/>
<circle cx="145.4" cy="58.7" r=".46"/>
<circle cx="138.4" cy="28.2" r=".46"/>
<circle cx="146" cy="44.7" r=".46"/>
<circle cx="205.7" cy="27.6" r=".46"/>
<circle cx="138.4" cy="30.7" r=".46"/>
<circle cx="138.4" cy="25.6" r=".46"/>
<circle cx="138.4" cy="33.3" r=".46"/>
<circle cx="148.6" cy="77.1" r=".46"/>
<circle cx="156.8" cy="108.2" r=".46"/>
<circle cx="127" cy="47.2" r=".46"/>
<circle cx="124.5" cy="77.1" r=".46"/>
<circle cx="127" cy="58.7" r=".46"/>
</g>
<text font-size="2.8" fill="#840000" x="178" y="190.6">Title: Duet 3 - Tool Board - 1LC</text>
<g font-size="2.5" fill="#008484">
<text x="127.7" y="118">TS30041</text>
<text x="131.1" y="114.2">U3</text>
</g>
<g font-size="2.1" fill="#0000c2">
<text x="20.3" y="21.5">Power, MOSFET outputs</text>
<text x="69.2" y="20.9">IO</text>
<text x="116.8" y="20.3">Motor Connector -JST PA</text>
<text x="160.7" y="21.5">SWD SMT Pads</text>
<text x="194.3" y="19.6">CAN</text>
<text x="233.7" y="20.3">Test Points</text>
<text x="234.3" y="24.1">All test points are DNP</text>
<text x="194.8" y="40.3">Temperature</text>
<text x="116.2" y="43.1">IO3 Options</text>
<text x="55.3" y="57.2">4 Wire fan</text>
<text x="58.2" y="59.6">Header</text>
<text x="248.9" y="69.2">PA19,23</text>
<text x="248.9" y="71.7">on top surface</text>
<text x="56.5" y="74.3">3 Wire fan</text>
<text x="59.5" y="76.8">Header</text>
<text x="14.6" y="89.6">24-36V Input, 12V 2A Output</text>
<text x="14.6" y="92">PWM Buck Converter</text>
<text x="241.9" y="100.3">Power LED</text>
<text x="260.3" y="100.3">5V LED</text>
<text x="244.2" y="122.2" transform="rotate(-90 244.2 122.2)">Blue</text>
<text x="262.6" y="122.2" transform="rotate(-90 262.6 122.2)">RED</text>
<text x="18.4" y="153.7">12V Input, 5V Output</text>
<text x="93.3" y="153.1">5V Input, 3.3V Output</text>
<text x="93.3" y="155.5">Low Drop-Out Linear Regulator</text>
<text x="18.4" y="156.1">Low Drop-Out Linear Regulator</text>
<text x="147.3" y="189.3">If AP7366-33W5-7 is</text>
<text x="147.3" y="191.8">used as an alternative</text>
<text x="147.3" y="194.2">DNP R45 and R46</text>
</g>
<g font-size="2.1" fill="#840000">
<text x="118.2" y="24">DRIVER_0_A2</text>
<text x="22.3" y="27.8">V_IN</text>
<text x="73.9" y="29.2" transform="rotate(-90 73.9 29.2)">5V</text>
<text x="118.2" y="27.8">DRIVER_0_A1</text>
<text x="160" y="29.7">SWDCLK</text>
<text x="162.1" y="26.5">SWDIO</text>
<text x="235.4" y="27.8">DRIVER_0_STEP</text>
<text x="118.2" y="31.6">DRIVER_0_B1</text>
<text x="118.2" y="35.4">DRIVER_0_B2</text>
<text x="166.7" y="32.9">5V</text>
<text x="235.6" y="35.4">DRIVER_0_DIAG</text>
<text x="237.3" y="31.6">DRIVER_0_DIR</text>
<text x="31.9" y="41.8">V_IN</text>
<text x="82" y="37.3">IO_0_IN</text>
<text x="162.2" y="36">RESET</text>
<text x="241" y="39.2">USART_RX</text>
<text x="25.2" y="46.2">OUT_0_NEG</text>
<text x="76.4" y="46.3" transform="rotate(-90 76.4 46.3)">+3.3V</text>
<text x="79.7" y="42.4">IO_0_OUT</text>
<text x="193.5" y="46.2">THERMISTOR_0</text>
<text x="238.8" y="43">DRIVER_ENN</text>
<text x="245" y="46.8">OUT_0</text>
<text x="116.9" y="48.1">IO_3_IN</text>
<text x="204.2" y="50">VSSA</text>
<text x="245" y="50.6">OUT_1</text>
<text x="22.7" y="56.4">OUT_1_NEG</text>
<text x="82" y="55.1">IO_1_IN</text>
<text x="154.5" y="54.6" transform="rotate(-90 154.5 54.6)">5V</text>
<text x="193.5" y="56.4">THERMISTOR_1</text>
<text x="243.1" y="58.3">12V_pwr</text>
<text x="245" y="54.5">OUT_2</text>
<text x="19.7" y="60.2">OUT_1_TACHO</text>
<text x="29.4" y="64">VOUT</text>
<text x="204.2" y="60.2">VSSA</text>
<text x="82.6" y="69.7">IO_2_IN</text>
<text x="22.7" y="72.2">OUT_2_NEG</text>
<text x="29.4" y="76">VOUT</text>
<text x="19.7" y="79.9">OUT_2_TACHO</text>
<text x="214.2" y="95.1">V_IN</text>
<text x="31.2" y="98.9">V_IN</text>
<text x="137.5" y="101.8" transform="rotate(-90 137.5 101.8)">10</text>
<text x="196.5" y="99.5">12V_pwr</text>
<text x="149.9" y="107.9">1</text>
<text x="248.5" y="106.7" transform="rotate(-90 248.5 106.7)">V_IN</text>
<text x="266.9" y="106.7" transform="rotate(-90 266.9 106.7)">5V</text>
<text x="113.8" y="110.5">11</text>
<text x="149.3" y="111.8">12</text>
<text x="216.2" y="109.1">VOUT</text>
<text x="25" y="115.4">VIN_MON</text>
<text x="114.3" y="114.3">2</text>
<text x="114.3" y="118.1">3</text>
<text x="149.3" y="115.6">13</text>
<text x="149.3" y="119.4">16</text>
<text x="114.3" y="121.9">9</text>
<text x="149.9" y="125.7">5</text>
<text x="122.3" y="137.3" transform="rotate(-90 122.3 137.3)">17</text>
<text x="126.1" y="137.3" transform="rotate(-90 126.1 137.3)">15</text>
<text x="129.9" y="137.3" transform="rotate(-90 129.9 137.3)">14</text>
<text x="133.7" y="136.7" transform="rotate(-90 133.7 136.7)">4</text>
<text x="137.5" y="136.7" transform="rotate(-90 137.5 136.7)">6</text>
<text x="141.4" y="136.7" transform="rotate(-90 141.4 136.7)">7</text>
<text x="143.9" y="136.7" transform="rotate(-90 143.9 136.7)">8</text>
<text x="17.7" y="166.2">12V_pwr</text>
<text x="81.5" y="166.2">5V</text>
<text x="97.5" y="166.9">5V</text>
<text x="159" y="166.9">+3.3V</text>
<text x="178" y="178">(c) Duet3D</text>
<text x="178" y="175">www.duet3d.com</text>
<text x="178" y="184">Sheet: /Headers/</text>
<text x="178" y="181">Duet3D</text>
<text x="178" y="186.7">File: Headers.kicad_sch</text>
<text x="178" y="196.9">KiCad E.D.A. kicad (6.0.0)</text>
<text x="178" y="194.1">Size: A4</text>
<text x="200" y="194.1">Date: 2022-04-05</text>
<text x="263" y="194.1">Rev: 1.3</text>
<text x="263" y="196.9">Id: 2/4</text>
</g>
<g font-size="2.1" fill="#008484">
<text x="186.1" y="29.6">TP12</text>
<text x="186.6" y="26.4">TP5</text>
<text x="265.4" y="27.7">TP1</text>
<text x="186.1" y="32.8">TP13</text>
<text x="186.1" y="35.9">TP14</text>
<text x="265.4" y="35.3">TP3</text>
<text x="265.4" y="31.5">TP2</text>
<text x="186.1" y="39.1">TP15</text>
<text x="265.4" y="39.1">TP4</text>
<text x="265.4" y="42.9">TP6</text>
<text x="265.4" y="46.7">TP7</text>
<text x="265.4" y="50.5">TP8</text>
<text x="264.8" y="58.2">TP16</text>
<text x="265.4" y="54.4">TP9</text>
<text x="265.4" y="75.9">TP19</text>
<text x="265.4" y="79.8">TP17</text>
<text x="119.8" y="111.5">VCC</text>
<text x="138.6" y="109.6" transform="rotate(-90 138.6 109.6)">BST</text>
<text x="140.8" y="109">VSW</text>
<text x="140.8" y="112.8">VSW</text>
<text x="119.8" y="115.3">VCC</text>
<text x="119.8" y="119.1">VCC</text>
<text x="140.8" y="116.6">VSW</text>
<text x="119.8" y="122.9">EN_SYNC</text>
<text x="140.8" y="120.4">VSW</text>
<text x="123.3" y="131.3" transform="rotate(-90 123.3 131.3)">PAD</text>
<text x="127.1" y="131.3" transform="rotate(-90 127.1 131.3)">PGND</text>
<text x="130.9" y="131.3" transform="rotate(-90 130.9 131.3)">PGND</text>
<text x="134.7" y="131.3" transform="rotate(-90 134.7 131.3)">GND</text>
<text x="138.6" y="131.3" transform="rotate(-90 138.6 131.3)">NC</text>
<text x="142.4" y="131.3" transform="rotate(-90 142.4 131.3)">NC</text>
<text x="142.8" y="126.7">FB</text>
<text x="144.9" y="131.3" transform="rotate(-90 144.9 131.3)">PG</text>
</g>
<g font-size="1.8" fill="#840000">
<text x="35" y="11.9">1</text>
<text x="85" y="11.9">2</text>
<text x="135" y="11.9">3</text>
<text x="185" y="11.9">4</text>
<text x="235" y="11.9">5</text>
<text x="285" y="11.9">6</text>
<text x="33.2" y="29.2">1</text>
<text x="33.2" y="26.7">2</text>
<text x="139.8" y="25.4">1</text>
<text x="139.8" y="27.9">2</text>
<text x="150" y="25.4">1</text>
<text x="150" y="27.9">2</text>
<text x="197.1" y="28.3">CAN_H</text>
<text x="213.5" y="28.6">3</text>
<text x="213.5" y="26">4</text>
<text x="10.3" y="35.9">A</text>
<text x="94.1" y="33.6">1</text>
<text x="102.4" y="33.6">1</text>
<text x="139.8" y="30.5">3</text>
<text x="139.8" y="33">4</text>
<text x="150" y="30.5">3</text>
<text x="150" y="33">4</text>
<text x="197.3" y="33.4">CAN_L</text>
<text x="213.5" y="33.6">1</text>
<text x="213.5" y="31.1">2</text>
<text x="285.3" y="35.9">A</text>
<text x="42.7" y="40.6">1</text>
<text x="94.1" y="36.2">2</text>
<text x="94.1" y="38.7">3</text>
<text x="94.1" y="41.3">4</text>
<text x="102.4" y="36.2">2</text>
<text x="102.4" y="38.7">3</text>
<text x="102.4" y="41.3">4</text>
<text x="42.7" y="43.2">2</text>
<text x="134.8" y="43.7">3</text>
<text x="142.4" y="46.2">1</text>
<text x="214.8" y="45.7">2</text>
<text x="223" y="45.7">2</text>
<text x="94.1" y="51.4">1</text>
<text x="94.1" y="54">2</text>
<text x="102.4" y="51.4">1</text>
<text x="102.4" y="54">2</text>
<text x="134.8" y="48.8">2</text>
<text x="214.8" y="48.3">1</text>
<text x="223" y="48.3">1</text>
<text x="40.8" y="57.8">3</text>
<text x="40.8" y="55.2">4</text>
<text x="48.4" y="57.8">3</text>
<text x="48.4" y="55.2">4</text>
<text x="94.1" y="56.5">3</text>
<text x="102.4" y="56.5">3</text>
<text x="129.7" y="58.4">4</text>
<text x="142.4" y="58.4">1</text>
<text x="214.8" y="58.4">1</text>
<text x="214.8" y="55.9">2</text>
<text x="223" y="58.4">1</text>
<text x="223" y="55.9">2</text>
<text x="40.8" y="62.9">1</text>
<text x="40.8" y="60.3">2</text>
<text x="48.4" y="62.9">1</text>
<text x="48.4" y="60.3">2</text>
<text x="129.7" y="63.5">3</text>
<text x="142.4" y="63.5">2</text>
<text x="40.8" y="71.1">1</text>
<text x="48.4" y="71.1">1</text>
<text x="94.8" y="66">1</text>
<text x="94.8" y="68.6">2</text>
<text x="94.8" y="71.1">3</text>
<text x="103.6" y="66">1</text>
<text x="103.6" y="68.6">2</text>
<text x="103.6" y="71.1">3</text>
<text x="130.3" y="71.7">4</text>
<text x="143" y="71.7">1</text>
<text x="40.8" y="73.7">2</text>
<text x="40.8" y="76.2">3</text>
<text x="48.4" y="73.7">2</text>
<text x="48.4" y="76.2">3</text>
<text x="130.3" y="76.8">3</text>
<text x="143" y="76.8">2</text>
<text x="247.7" y="75.9">PA19</text>
<text x="247.7" y="79.7">PA23</text>
<text x="10.3" y="85.9">B</text>
<text x="285.3" y="85.9">B</text>
<text x="10.3" y="135.9">C</text>
<text x="285.3" y="135.9">C</text>
<text x="47.8" y="165.1">3</text>
<text x="60.5" y="165.1">2</text>
<text x="117.6" y="165.7">1</text>
<text x="130.3" y="165.7">5</text>
<text x="54.4" y="172.2" transform="rotate(-90 54.4 172.2)">1</text>
<text x="117.6" y="168.3">3</text>
<text x="130.3" y="168.3">4</text>
<text x="124.2" y="175.4" transform="rotate(-90 124.2 175.4)">2</text>
<text x="10.3" y="185.9">D</text>
<text x="285.3" y="185.9">D</text>
<text x="35" y="199.9">1</text>
<text x="85" y="199.9">2</text>
<text x="135" y="199.9">3</text>
<text x="185" y="199.9">4</text>
<text x="235" y="199.9">5</text>
<text x="285" y="199.9">6</text>
</g>
<g font-size="1.8" fill="#008484">
<text x="142.5" y="22.5">J9</text>
<text x="96.8" y="32">J4</text>
<text x="148" y="32.5" transform="rotate(-90 148 32.5)">DRIVER_0</text>
<text x="98.4" y="47.3" transform="rotate(-90 98.4 47.3)">IO_0</text>
<text x="127.8" y="46.6">IO3_SW</text>
<text x="96.8" y="49.8">J6</text>
<text x="104.6" y="49.8">J17</text>
<text x="135.4" y="53.8">U9</text>
<text x="143.4" y="48.5">SW3</text>
<text x="95.9" y="59.9">IO_1</text>
<text x="132.2" y="56.1">TCRT1010</text>
<text x="147" y="56.8">R58</text>
<text x="96.9" y="63.1">J12</text>
<text x="104.1" y="60.6">IO_1</text>
<text x="105.2" y="63.7">J15</text>
<text x="146.7" y="61.8">220R 0.1W</text>
<text x="50.6" y="69.5">J14</text>
<text x="132.2" y="69.4">ITR-20001/T</text>
<text x="135.5" y="67.1">U10</text>
<text x="99.1" y="77.1" transform="rotate(-90 99.1 77.1)">IO_2</text>
<text x="107.9" y="77.1" transform="rotate(-90 107.9 77.1)">IO_2</text>
<text x="60" y="99.9">C19</text>
<text x="77.1" y="101.2">C22</text>
<text x="89.2" y="99.9">C21</text>
<text x="142.9" y="101.7" transform="rotate(-90 142.9 101.7)">0u1 50V</text>
<text x="146.7" y="98.4" transform="rotate(-90 146.7 98.4)">C18</text>
<text x="155.8" y="101.9" transform="rotate(-90 155.8 101.9)">27R</text>
<text x="159.4" y="102" transform="rotate(-90 159.4 102)">R15</text>
<text x="212.3" y="98.8">JP1</text>
<text x="38.9" y="107.5" transform="rotate(-90 38.9 107.5)">60K4</text>
<text x="42.5" y="107.1" transform="rotate(-90 42.5 107.1)">R16</text>
<text x="63.5" y="111.3" transform="rotate(-90 63.5 111.3)">10u 50V</text>
<text x="78.7" y="111.8" transform="rotate(-90 78.7 111.8)">100u 50V</text>
<text x="87" y="111.9" transform="rotate(-90 87 111.9)">0u1 50V</text>
<text x="92.7" y="111.3" transform="rotate(-90 92.7 111.3)">10u 50V</text>
<text x="174.9" y="112">C23</text>
<text x="181.3" y="112">C24</text>
<text x="194" y="112">C25</text>
<text x="211.8" y="112.6">C26</text>
<text x="46" y="118.4">C27</text>
<text x="176.5" y="118.7" transform="rotate(-90 176.5 118.7)">22u</text>
<text x="182.9" y="118.7" transform="rotate(-90 182.9 118.7)">22u</text>
<text x="194.9" y="117.1" transform="rotate(-90 194.9 117.1)">1u 50V</text>
<text x="245.7" y="118.2" transform="rotate(-90 245.7 118.2)">D6</text>
<text x="250.8" y="116" transform="rotate(-90 250.8 116)">VIN</text>
<text x="264.2" y="118.2" transform="rotate(-90 264.2 118.2)">D7</text>
<text x="269.2" y="115.6" transform="rotate(-90 269.2 115.6)">5V</text>
<text x="38.9" y="120.9" transform="rotate(-90 38.9 120.9)">4K7</text>
<text x="42.5" y="121" transform="rotate(-90 42.5 121)">R17</text>
<text x="45.5" y="122.2">0u01</text>
<text x="167.2" y="122.1" transform="rotate(-90 167.2 122.1)">60K4</text>
<text x="170.8" y="121.7" transform="rotate(-90 170.8 121.7)">R18</text>
<text x="212.7" y="121.5" transform="rotate(-90 212.7 121.5)">1u 50V</text>
<text x="246.6" y="129.8" transform="rotate(-90 246.6 129.8)">4K7</text>
<text x="250.2" y="129.9" transform="rotate(-90 250.2 129.9)">R19</text>
<text x="265" y="129.8" transform="rotate(-90 265 129.8)">2K2</text>
<text x="268.6" y="129.9" transform="rotate(-90 268.6 129.9)">R37</text>
<text x="167.2" y="133" transform="rotate(-90 167.2 133)">4K7</text>
<text x="170.8" y="133.1" transform="rotate(-90 170.8 133.1)">R20</text>
<text x="45.8" y="161.5">SPX1117M3-L-5-0/TR</text>
<text x="53.5" y="157.3">U4</text>
<text x="123.3" y="160.5">U5</text>
<text x="49.8" y="166">VI</text>
<text x="56.9" y="166">VO</text>
<text x="118.9" y="162.8">AP7366-W5-7</text>
<text x="119.6" y="166.6">VIN</text>
<text x="124.4" y="166.6">VOUT</text>
<text x="55.2" y="170.2" transform="rotate(-90 55.2 170.2)">GND</text>
<text x="60.6" y="169.2">C29</text>
<text x="119.6" y="169.2">EN</text>
<text x="125.1" y="173.3" transform="rotate(-90 125.1 173.3)">GND</text>
<text x="125.7" y="169.2">ADJ</text>
<text x="143.7" y="173.5" transform="rotate(-90 143.7 173.5)">560R</text>
<text x="147.3" y="173.1" transform="rotate(-90 147.3 173.1)">R45</text>
<text x="109.5" y="177.4">C31</text>
<text x="131.1" y="176.8">C32</text>
<text x="64.1" y="180.4" transform="rotate(-90 64.1 180.4)">22u 10v</text>
<text x="109.4" y="181.9">1u</text>
<text x="132.1" y="180.4" transform="rotate(-90 132.1 180.4)">1u</text>
<text x="143.7" y="184.9" transform="rotate(-90 143.7 184.9)">180R</text>
<text x="147.3" y="184.5" transform="rotate(-90 147.3 184.5)">R46</text>
</g>
<text font-size="1.8" fill="#008400" x="84.8" y="99.9">C20</text>
<text font-size="1.8" fill="#840084" x="115.9" y="103.8">TS30041-M000QFNR</text>
<g font-size="1.7" fill="#0000c2">
<text x="46.1" y="31.8">JST VH 90 Degree</text>
<text x="45.5" y="46.4">3.5mm Screw Terminal</text>
</g>
<g font-size="1.4" fill="#008484">
<text x="151.9" y="23.6">J20</text>
<text x="36" y="24.9">J1</text>
<text x="39.9" y="29.4" transform="rotate(-90 39.9 29.4)">VIN</text>
<text x="216.4" y="24.9">J2</text>
<text x="104.2" y="31.9">J16</text>
<text x="156.1" y="32.9" transform="rotate(-90 156.1 32.9)">DRIVER_0</text>
<text x="221.5" y="34.2" transform="rotate(-90 221.5 34.2)">CAN</text>
<text x="49.4" y="44.4" transform="rotate(-90 49.4 44.4)">OUT_0</text>
<text x="106.6" y="46.2" transform="rotate(-90 106.6 46.2)">IO_0</text>
<text x="217.7" y="44.6">J8</text>
<text x="225.5" y="44.6">J18</text>
<text x="213.8" y="51.6">TEMP_0</text>
<text x="222" y="51.6">TEMP_0</text>
<text x="43.7" y="54.1">J7</text>
<text x="50.9" y="54.1">J13</text>
<text x="217.3" y="54.7">J10</text>
<text x="225.5" y="54.7">J19</text>
<text x="214.4" y="61.7">TEMP_1</text>
<text x="222" y="61.7">TEMP_1</text>
<text x="42.2" y="66.8">OUT_1</text>
<text x="43.3" y="70">J11</text>
<text x="49.8" y="66.8">OUT_1</text>
<text x="42.2" y="80.1">OUT_2</text>
<text x="49.8" y="80.1">OUT_2</text>
<text x="50.8" y="96">SK34ATR</text>
<text x="53.1" y="101.1">D4</text>
<text x="196.3" y="106.2">DSS14UTR</text>
<text x="199.1" y="111.2">D5</text>
</g>
<g font-size="1.4" fill="#0000c2">
<text x="211.8" y="22.9">JST ZH</text>
<text x="45.6" y="46.5">J5</text>
</g>
<g font-size="1.1" fill="#008484">
<text x="66.7" y="99.7">L2</text>
<text x="159.4" y="110.5">L4</text>
<text x="184.2" y="109.8">L5</text>
</g>
<g font-size=".8" fill="#008484">
<text x="66.9" y="97">1uH, 1A+</text>
<text x="160.6" y="107.2">10u</text>
<text x="183.7" y="107.2">100 ohm, 4 A</text>
</g>
<g font-size=".7">
<text x="137.8" y="94.1">12V_BST</text>
<text x="64.1" y="97.9">L2in</text>
<text x="95.9" y="97.9">12VCC</text>
<text x="156.8" y="108.1">12V_VSW</text>
<text x="176.5" y="108.1">12_VOUT</text>
<text x="159.4" y="125.9">12V_FB</text>
</g>
<g font-size=".3">
<text x="145.4" y="58.6">col</text>
<text x="137.2" y="168.5">3V3_ADJ</text>
</g>
</svg>
